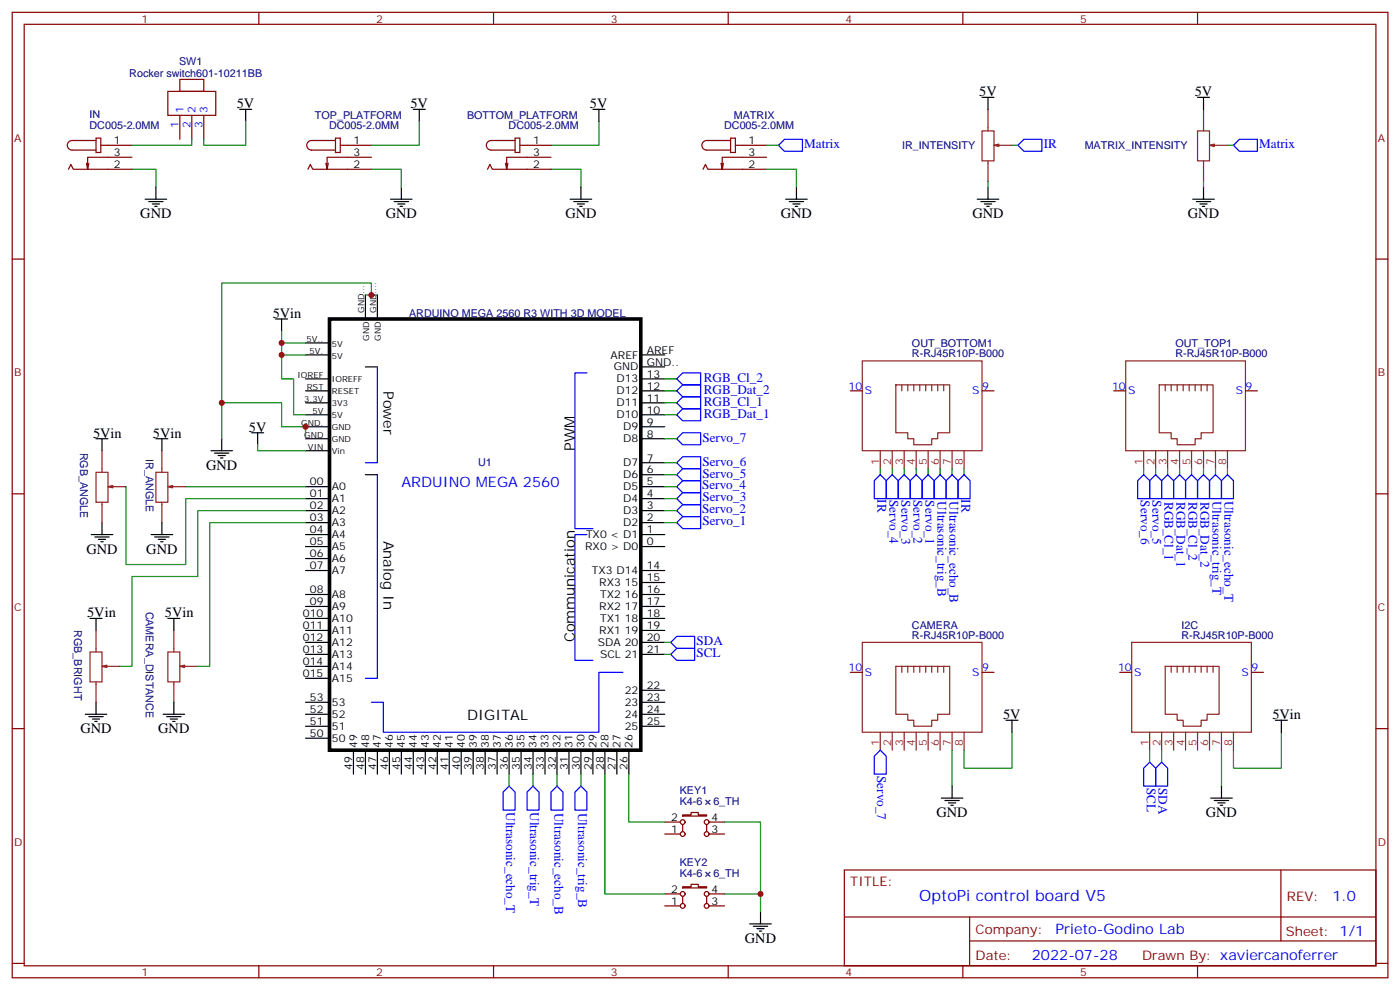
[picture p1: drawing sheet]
<svg xmlns="http://www.w3.org/2000/svg" width="413mm" height="292mm" viewBox="0 0 413 292" stroke-linecap="round" stroke-linejoin="round" font-family="sans-serif">
<g fill="none" stroke="#870000" stroke-width=".35">
<path d="M3.6 3.6h405.3v284.4h-405.3zM7.1 7.2h398.3v277.2h-398.3zM76.3 3.6v3.6M145.4 3.6v3.6M214.6 3.6v3.6M283.7 3.6v3.6M352.8 3.6v3.6M49.5 26.9h14.1v7.1h-14.1zM53 23.4h7v3.5h-7zM53 34v7M56.5 34v7M60 34v7"/>
<path d="M20.2 49.8l.7-1.4 .7 1.4h17.3M26.2 48.1l-.4 1.7M28.3 40.7h1.4v4.2h-1.4zM28.3 41.4h-7.1a1.41 1.41 0 0 0-1.4 1.4 1.41 1.41 0 0 0 1.4 1.4h7.1M29.7 42.8h9.2M38.9 46.3h-13.1v3.5l-.3-1.7M90.7 49.8l.7-1.4 .7 1.4h17.3M96.7 48.1l-.3 1.7M98.8 40.7h1.5v4.2h-1.5zM98.8 41.4h-7a1.41 1.41 0 0 0-1.4 1.4 1.41 1.41 0 0 0 1.4 1.4h7M100.3 42.8h9.1M109.4 46.3h-13v3.5l-.4-1.7"/>
<path d="M143.7 49.8l.7-1.4 .7 1.4h17.2M149.6 48.1l-.3 1.7M151.8 40.7h1.4v4.2h-1.4zM151.8 41.4h-7.1a1.41 1.41 0 0 0-1.4 1.4 1.41 1.41 0 0 0 1.4 1.4h7.1M153.2 42.8h9.1M162.3 46.3h-13v3.5l-.4-1.7M207.2 49.8l.7-1.4 .7 1.4h17.2M213.1 48.1l-.3 1.7M215.3 40.7h1.4v4.2h-1.4zM215.3 41.4h-7.1a1.41 1.41 0 0 0-1.4 1.4 1.41 1.41 0 0 0 1.4 1.4h7.1M216.7 42.8h9.1M225.8 46.3h-13v3.5l-.4-1.7"/>
<path d="M3.6 76.3h3.5M405.4 76.3h3.5M250.5 115.1h3.6M289.3 115.1h3.6M328.2 115.1h3.5M367 115.1h3.5M3.6 145.5h3.5M405.4 145.5h3.5M250.5 198h3.6M289.3 198h3.6M329.9 198h3.5M368.7 198h3.6"/>
<path d="M3.6 214.6h3.5M405.4 214.6h3.5M201.2 240h2.4v-.7h2.1v.7h2.5v.3h-7zM195.9 245.6h4.5M195.9 242.1h4.5M201.2 242.8v2.1M208.2 242.8v2.1M208.9 245.6h4.6M208.9 242.1h4.6M248.8 256.2h156.6v28.2h-156.6zM377.4 256.2v20.9M195.9 266.8h4.5"/>
<path d="M195.9 263.3h4.5M201.2 261.2h2.4v-.7h2.1v.7h2.5v.3h-7zM201.2 264v2.1M208.2 264v2.1M208.9 266.8h4.6M208.9 263.3h4.6M248.8 270.1h156.5M285.7 277.1h119.6M285.7 270.1v14.1M3.6 283.7h3.5M76.3 284.4v3.6M145.4 284.4v3.6"/>
<path d="M214.6 284.4v3.6M283.7 284.4v3.6M352.8 284.4v3.6M405.4 283.7h3.5"/>
<circle cx="201.2" cy="242.1" r=".71"/>
<circle cx="201.2" cy="245.6" r=".71"/>
<circle cx="208.2" cy="242.1" r=".71"/>
<circle cx="208.2" cy="245.6" r=".71"/>
<circle cx="201.2" cy="263.3" r=".71"/>
<circle cx="201.2" cy="266.8" r=".71"/>
<circle cx="208.2" cy="263.3" r=".71"/>
<circle cx="208.2" cy="266.8" r=".71"/>
</g>
<g fill="none" stroke="#000" stroke-width=".35">
<path d="M70.6 32.2h3.6M72.4 32.2v3.5M121.8 32.2h3.5M123.5 32.2v3.5M174.7 32.2h3.5M176.5 32.2v3.5M289.3 28.7h3.6M291.1 28.7v3.5M352.8 28.7h3.6M354.6 28.7v3.5M42.8 58.7h6.3M43.8 59.4h4.2"/>
<path d="M45.9 55.1v3.6M115.1 58.7h6.3M116.1 59.4h4.3M118.3 55.1v3.6M168 58.7h6.3M169.1 59.4h4.2M171.2 55.1v3.6M231.5 58.7h6.3M232.6 59.4h4.2M234.7 55.1v3.6M287.9 58.7h6.4M289 59.4h4.2"/>
<path d="M291.1 55.1v3.6M351.4 58.7h6.4M352.5 59.4h4.2M354.6 55.1v3.6M44.9 60.1h2.1M45.6 60.8h.7M117.2 60.1h2.1M117.9 60.8h.7M170.1 60.1h2.1M170.8 60.8h.7M233.6 60.1h2.1M234.3 60.8h.7"/>
<path d="M290.1 60.1h2.1M290.8 60.8h.7M353.6 60.1h2.1M354.3 60.8h.7M81.2 93.9h3.5M83 93.9v3.6M107.7 86.9v7M111.2 86.9v7M90 118.6h7.1M90 115.1h7.1M90 111.6h7.1M90 104.5h7.1"/>
<path d="M90 101h7.1M107.7 108.1h3.5M188.8 118.6h7.1M188.8 115.1h7.1M188.8 111.6h7.1M188.8 104.5h7.1M188.8 108.1h7.1M28.3 129.2h3.5M30.1 129.2v3.6M45.9 129.2h3.6M47.7 129.2v3.6M62.2 132.8h6.3"/>
<path d="M63.2 133.5h4.3M64.3 134.2h2.1M65 134.9h.7M65.3 129.2v3.6M74.2 127.5h3.5M75.9 127.5v3.5M90 129.2h7.1M90 125.7h7.1M90 122.2h7.1M90 132.8h7.1M107.7 139.8h3.5M188.8 136.3h7.1"/>
<path d="M188.8 129.2h7.1M188.8 125.7h7.1M188.8 122.2h7.1M188.8 139.8h7.1M26.9 157.4h6.3M27.9 158.2h4.3M29 158.9h2.1M29.7 159.6h.7M30.1 153.9v3.5M44.5 157.4h6.4M45.6 158.2h4.2M46.6 158.9h2.2"/>
<path d="M47.3 159.6h.7M47.7 153.9v3.5M90 143.3h7.1M90 146.9h7.1M90 150.4h7.1M90 153.9h7.1M90 157.4h7.1M188.8 143.3h7.1M188.8 146.9h7.1M188.8 150.4h7.1M188.8 153.9h7.1M188.8 157.4h7.1"/>
<path d="M90 161h7.1M90 164.5h7.1M90 168h7.1M90 175.1h7.1M90 178.6h7.1M188.8 161h7.1M188.8 168h7.1M188.8 175.1h7.1M188.8 178.6h7.1M188.8 171.6h7.1M26.5 182.1h3.6M28.3 182.1v3.6"/>
<path d="M49.5 182.1h3.5M51.2 182.1v3.6M90 182.1h7.1M90 185.7h7.1M90 189.2h7.1M90 192.7h7.1M90 196.3h7.1M90 199.8h7.1M188.8 182.1h7.1M188.8 185.7h7.1M188.8 189.2h7.1M188.8 192.7h7.1"/>
<path d="M25.1 210.4h6.4M26.2 211.1h4.2M27.2 211.8h2.2M27.9 212.5h.7M28.3 206.8v3.6M48 210.4h6.4M49.1 211.1h4.2M50.2 211.8h2.1M50.9 212.5h.7M51.2 206.8v3.6M90 210.4h7.1M90 206.8h7.1"/>
<path d="M90 213.9h7.1M90 217.4h7.1M188.8 210.4h7.1M188.8 206.8h7.1M188.8 213.9h7.1M188.8 203.3h7.1M296.4 212.1h3.5M298.2 212.1v3.6M375.8 212.1h3.5M377.5 212.1v3.6M104.1 220.9v7.1M107.7 220.9v7.1"/>
<path d="M111.2 220.9v7.1M114.7 220.9v7.1M118.3 220.9v7.1M121.8 220.9v7.1M125.3 220.9v7.1M128.8 220.9v7.1M132.4 220.9v7.1M135.9 220.9v7.1M139.4 220.9v7.1M142.9 220.9v7.1M146.5 220.9v7.1M150 220.9v7.1"/>
<path d="M153.5 220.9v7.1M157.1 220.9v7.1M160.6 220.9v7.1M164.1 220.9v7.1M167.6 220.9v7.1M171.2 220.9v7.1M174.7 220.9v7.1M178.2 220.9v7.1M181.8 220.9v7.1M185.3 220.9v7.1M277.4 235.1h6.3M278.4 235.8h4.2"/>
<path d="M279.5 236.5h2.1M280.2 237.2h.7M280.5 231.5v3.6M356.7 235.1h6.4M357.8 235.8h4.2M358.8 236.5h2.2M359.6 237.2h.7M359.9 231.5v3.6M220.9 272.1h6.4M222 272.8h4.2M223 273.5h2.1M223.7 274.2h.7"/>
<path d="M224.1 268.6v3.5"/>
</g>
<path d="M97.1 93.9h91.7v127h-91.7z" fill="none" stroke="#000" stroke-width="1.1"/>
<g fill="none" stroke="#00f" stroke-width=".35">
<path d="M229.4 42.8l1.7-1.8h5.3v3.6h-5.3zM299.9 42.8l1.8-1.8h5.3v3.6h-5.3zM363.4 42.8l1.8-1.8h5.3v3.6h-5.3zM111.2 108.1v28.2h-3.5M172.9 109.8h-3.5v45.9h5.3M199.4 115.1l1.8-1.8h5.2v3.6h-5.2zM199.4 111.6l1.8-1.8h5.2v3.5h-5.2zM199.4 118.6l1.8-1.7h5.2v3.5h-5.2zM111.2 139.8v60h-3.5M199.4 122.2l1.8-1.8h5.2v3.5h-5.2zM199.4 136.3l1.8-1.8h5.2v3.5h-5.2zM199.4 139.8l1.8-1.8h5.2v3.6h-5.2z"/>
<path d="M201.2 127.5h5.2v3.5h-5.2l-1.8-1.8zM262.9 139.8l1.8 1.8v5.3h-3.6v-5.3zM269.9 139.8l1.8 1.8v5.3h-3.5v-5.3zM277 139.8l1.8 1.8v5.3h-3.6v-5.3zM280.5 139.8l1.8 1.8v5.3h-3.5v-5.3zM284.1 139.8l1.7 1.8v5.3h-3.5v-5.3zM340.5 139.8l1.8 1.8v5.3h-3.6v-5.3zM344 139.8l1.8 1.8v5.3h-3.5v-5.3zM347.6 139.8l1.7 1.8v5.3h-3.5v-5.3zM351.1 139.8l1.7 1.8v5.3h-3.5v-5.3zM354.6 139.8l1.8 1.8v5.3h-3.6v-5.3zM358.1 139.8l1.8 1.8v5.3h-3.5v-5.3z"/>
<path d="M361.7 139.8l1.7 1.8v5.3h-3.5v-5.3zM172.9 157.4h-3.5v37.1h5.3M199.4 143.3l1.8-1.7h5.2v3.5h-5.2zM199.4 146.9l1.8-1.8h5.2v3.5h-5.2zM199.4 150.4l1.8-1.8h5.2v3.6h-5.2zM199.4 153.9l1.8-1.7h5.2v3.5h-5.2zM257.6 141.6l1.8-1.8 1.7 1.8v5.3h-3.5zM264.7 141.6l1.7-1.8 1.8 1.8v5.3h-3.5zM271.7 141.6l1.8-1.8 1.7 1.8v5.3h-3.5zM335.2 141.6l1.8-1.8 1.7 1.8v5.3h-3.5zM183.5 198h-7v17.7h-63.5v-8.9h-3.6M197.6 189.2l1.8-1.8h5.3v3.6h-5.3z"/>
<path d="M199.4 191h5.3v3.5h-5.3l-1.8-1.8zM150 231.5l1.8 1.8v5.3h-3.6v-5.3zM157.1 231.5l1.7 1.8v5.3h-3.5v-5.3zM162.3 233.3l1.8-1.8 1.8 1.8v5.3h-3.6zM171.2 231.5l1.7 1.8v5.3h-3.5v-5.3zM259.4 220.9l1.7 1.8v5.3h-3.5v-5.3zM338.7 224.5l1.8 1.7v5.3h-3.5v-5.3zM342.3 224.5l1.7 1.7v5.3h-3.5v-5.3z"/>
</g>
<g fill="none" stroke="#008700" stroke-width=".35">
<path d="M72.4 35.7v7.1h-12.4v-1.8M123.5 35.7v7.1h-14.1M176.5 35.7v7.1h-14.2M38.9 49.8h7v5.3M56.5 41v1.8h-17.6M109.4 49.8h8.9v5.3M162.3 49.8h8.9v5.3M225.8 49.8h8.9v5.3M225.8 42.8h3.6M291.1 53.4v1.7M298.2 42.8h1.7M354.6 53.4v1.7"/>
<path d="M361.7 42.8h1.7M83 97.5v3.5h7M107.7 86.9h3.5M109.4 86.9v-3.5h-44.1v45.8M65.3 118.6h17.7v7.1h7v3.5M83 101v3.5h7M83 104.5v7.1h3.5v10.6h3.5M195.9 118.6h3.5M195.9 115.1h3.5M195.9 111.6h3.5M75.9 131v1.8h14.1M195.9 139.8h3.5"/>
<path d="M195.9 136.3h3.5M195.9 129.2h3.5M195.9 122.2h3.5M259.4 138v1.8M262.9 138v1.8M266.4 138v1.8M269.9 138v1.8M273.5 138v1.8M277 138v1.8M280.5 138v1.8M284.1 138v1.8M337 138v1.8"/>
<path d="M340.5 138v1.8M344 138v1.8M347.6 138v1.8M351.1 138v1.8M354.6 138v1.8M358.1 138v1.8M361.7 138v1.8M37.1 143.3v23h17.7v-19.4h35.2M54.8 143.3h35.2M90 150.4h-31.7v19.4h-19.4v26.5h-3.6M90 153.9h-28.2v42.4h-3.5M195.9 153.9h3.5"/>
<path d="M195.9 150.4h3.5M195.9 146.9h3.5M195.9 143.3h3.5M195.9 189.2h1.7M195.9 192.7h1.7M298.2 215.7v10.5h-14.1v-5.3M377.5 215.7v10.5h-14.1v-5.3M150 228v3.5M157.1 228v3.5M164.1 228v3.5M171.2 228v3.5M178.2 228v35.3h17.7"/>
<path d="M185.3 228v14.1h10.6M280.5 220.9v10.6M338.7 220.9v3.6M342.3 220.9v3.6M359.9 220.9v10.6M213.5 242.1h10.6v26.5M213.5 263.3h10.6"/>
</g>
<g fill="none" stroke="#8c2424" stroke-width=".35">
<path d="M289.3 38.6h3.6v8.8h-3.6zM291.1 32.2v6.4M352.8 38.6h3.6v8.8h-3.6zM354.6 32.2v6.4M291.1 47.4v6M292.9 42.8h5.3M354.6 47.4v6M356.4 42.8h5.3M254.1 106.3h35.2v26.5h-35.2zM263.9 113.3h15.9v14.2h-3.5v1.7h-1.8v1.8h-5.3v-1.8h-1.7v-1.7h-3.6zM265.7 113.3v1.8M267.5 113.3v1.8"/>
<path d="M269.2 113.3v1.8M271 113.3v1.8M272.8 113.3v1.8M274.5 113.3v1.8M276.3 113.3v1.8M278.1 113.3v1.8M331.7 106.3h35.3v26.5h-35.3zM341.6 113.3h15.8v14.2h-3.5v1.7h-1.8v1.8h-5.2v-1.8h-1.8v-1.7h-3.5zM343.3 113.3v1.8M345.1 113.3v1.8M346.9 113.3v1.8M348.6 113.3v1.8"/>
<path d="M350.4 113.3v1.8M352.1 113.3v1.8M353.9 113.3v1.8M355.7 113.3v1.8M28.3 139.1h3.5v8.8h-3.5zM30.1 132.8v6.3M45.9 139.1h3.6v8.8h-3.6zM47.7 132.8v6.3M259.4 132.8v5.2M262.9 132.8v5.2M266.4 132.8v5.2M269.9 132.8v5.2"/>
<path d="M273.5 132.8v5.2M277 132.8v5.2M280.5 132.8v5.2M284.1 132.8v5.2M337 132.8v5.2M340.5 132.8v5.2M344 132.8v5.2M347.6 132.8v5.2M351.1 132.8v5.2M354.6 132.8v5.2M358.1 132.8v5.2M361.7 132.8v5.2"/>
<path d="M30.1 147.9v6M31.8 143.3h5.3M47.7 147.9v6M49.5 143.3h5.3M26.5 192h3.6v8.8h-3.6zM28.3 185.7v6.3M30.1 196.3h5.2M49.5 192h3.5v8.8h-3.5zM51.2 185.7v6.3M53 196.3h5.3M254.1 189.2h35.2v26.5h-35.2zM263.9 196.3h15.9v14.1h-3.5v1.7h-1.8v1.8h-5.3v-1.8h-1.7v-1.7h-3.6z"/>
<path d="M265.7 196.3v1.7M267.5 196.3v1.7M269.2 196.3v1.7M271 196.3v1.7M272.8 196.3v1.7M274.5 196.3v1.7M276.3 196.3v1.7M278.1 196.3v1.7M333.4 189.2h35.3v26.5h-35.3zM343.3 196.3h15.9v14.1h-3.5v1.7h-1.8v1.8h-5.3v-1.8h-1.7v-1.7h-3.6zM345.1 196.3v1.7M346.9 196.3v1.7"/>
<path d="M348.6 196.3v1.7M350.4 196.3v1.7M352.1 196.3v1.7M353.9 196.3v1.7M355.7 196.3v1.7M357.4 196.3v1.7M28.3 200.8v6M51.2 200.8v6M259.4 215.7v5.2M262.9 215.7v5.2M266.4 215.7v5.2M269.9 215.7v5.2"/>
<path d="M273.5 215.7v5.2M277 215.7v5.2M280.5 215.7v5.2M284.1 215.7v5.2M338.7 215.7v5.2M342.3 215.7v5.2M345.8 215.7v5.2M349.3 215.7v5.2M352.8 215.7v5.2M356.4 215.7v5.2M359.9 215.7v5.2M363.4 215.7v5.2"/>
</g>
<g fill="#8c2424" stroke="#8c2424" stroke-width=".35">
<path d="M49.5 143.3l1.4-.3v.7z"/>
<path d="M31.8 143.3l1.4-.3v.7z"/>
<path d="M30.1 196.3l1.4-.4v.7z"/>
<path d="M53 196.3l1.4-.4v.7z"/>
<path d="M292.9 42.8l1.4-.4v.7z"/>
<path d="M356.4 42.8l1.4-.4v.7z"/>
</g>
<g fill="#c00">
<circle cx="83" cy="101" r=".88"/>
<circle cx="109.4" cy="86.9" r=".88"/>
<circle cx="65.3" cy="118.6" r=".88"/>
<circle cx="90" cy="125.7" r=".88"/>
<circle cx="83" cy="104.5" r=".88"/>
<circle cx="224.1" cy="263.3" r=".88"/>
</g>
<text font-size="4.6" fill="#00f" x="270.9" y="265.3">OptoPi control board V5</text>
<g font-size="4.2">
<text x="288.5" y="28.4">5V</text>
<text x="352" y="28.4">5V</text>
<text x="69.8" y="31.9">5V</text>
<text x="120.9" y="31.9">5V</text>
<text x="173.8" y="31.9">5V</text>
<text x="41.3" y="64.3">GND</text>
<text x="113.7" y="64.3">GND</text>
<text x="166.6" y="64.3">GND</text>
<text x="230.1" y="64.3">GND</text>
<text x="286.5" y="64.3">GND</text>
<text x="350" y="64.3">GND</text>
<text x="80.3" y="93.6">5Vin</text>
<text x="113" y="115.1" transform="rotate(90 113 115.1)">Power</text>
<text x="27.4" y="128.9">5Vin</text>
<text x="45.1" y="128.9">5Vin</text>
<text x="73.3" y="127.1">5V</text>
<text x="169.4" y="132.8" transform="rotate(-90 169.4 132.8)">PWM</text>
<text x="60.7" y="138.4">GND</text>
<text x="113" y="159.2" transform="rotate(90 113 159.2)">Analog In</text>
<text x="25.5" y="163.1">GND</text>
<text x="43.1" y="163.1">GND</text>
<text x="25.7" y="181.8">5Vin</text>
<text x="48.6" y="181.8">5Vin</text>
<text x="169.4" y="189.2" transform="rotate(-90 169.4 189.2)">Communication</text>
<text x="137.7" y="212.1">DIGITAL</text>
<text x="295.5" y="211.8">5V</text>
<text x="374.9" y="211.8">5Vin</text>
<text x="23.7" y="216">GND</text>
<text x="46.6" y="216">GND</text>
<text x="275.9" y="240.7">GND</text>
<text x="355.3" y="240.7">GND</text>
<text x="219.5" y="277.7">GND</text>
</g>
<g font-size="4.2" fill="#00f">
<text x="118.3" y="143.3">ARDUINO MEGA 2560</text>
<text x="392.6" y="265.5">1.0</text>
<text x="311" y="275">Prieto-Godino Lab</text>
<text x="304" y="282.9">2022-07-28</text>
</g>
<g font-size="3.9" fill="#00f">
<text x="237" y="43.7">Matrix</text>
<text x="307.5" y="43.7">IR</text>
<text x="371" y="43.7">Matrix</text>
<text x="207.4" y="112.5">RGB_Cl_2</text>
<text x="207.4" y="119.5">RGB_Cl_1</text>
<text x="207.4" y="116">RGB_Dat_2</text>
<text x="207.4" y="123">RGB_Dat_1</text>
<text x="207" y="130.1">Servo_7</text>
<text x="207" y="137.2">Servo_6</text>
<text x="207" y="140.7">Servo_5</text>
<text x="206.9" y="144.1">Servo_4</text>
<text x="207" y="147.6">Servo_3</text>
<text x="258.6" y="147.1" transform="rotate(90 258.6 147.1)">IR</text>
<text x="262.1" y="147.3" transform="rotate(90 262.1 147.3)">Servo_4</text>
<text x="265.6" y="147.4" transform="rotate(90 265.6 147.4)">Servo_3</text>
<text x="269.2" y="147.3" transform="rotate(90 269.2 147.3)">Servo_2</text>
<text x="272.7" y="147.4" transform="rotate(90 272.7 147.4)">Servo_1</text>
<text x="276.2" y="147.6" transform="rotate(90 276.2 147.6)">Ultrasonic_trig_B</text>
<text x="279.8" y="147.7" transform="rotate(90 279.8 147.7)">Ultrasonic_echo_B</text>
<text x="283.3" y="147.1" transform="rotate(90 283.3 147.1)">IR</text>
<text x="336.1" y="147.4" transform="rotate(90 336.1 147.4)">Servo_6</text>
<text x="339.6" y="147.4" transform="rotate(90 339.6 147.4)">Servo_5</text>
<text x="343.2" y="147.8" transform="rotate(90 343.2 147.8)">RGB_Cl_1</text>
<text x="346.7" y="147.8" transform="rotate(90 346.7 147.8)">RGB_Dat_1</text>
<text x="350.2" y="147.8" transform="rotate(90 350.2 147.8)">RGB_Cl_2</text>
<text x="353.7" y="147.8" transform="rotate(90 353.7 147.8)">RGB_Dat_2</text>
<text x="357.3" y="147.4" transform="rotate(90 357.3 147.4)">Ultrasonic_trig_T</text>
<text x="360.8" y="147.4" transform="rotate(90 360.8 147.4)">Ultrasonic_echo_T</text>
<text x="206.9" y="151.2">Servo_2</text>
<text x="207" y="154.7">Servo_1</text>
<text x="205.2" y="190.1">SDA</text>
<text x="205.2" y="193.6">SCL</text>
<text x="258.5" y="228.5" transform="rotate(90 258.5 228.5)">Servo_7</text>
<text x="337.9" y="232.1" transform="rotate(90 337.9 232.1)">SCL</text>
<text x="341.4" y="232.1" transform="rotate(90 341.4 232.1)">SDA</text>
<text x="149.1" y="239.2" transform="rotate(90 149.1 239.2)">Ultrasonic_echo_T</text>
<text x="156.2" y="239.2" transform="rotate(90 156.2 239.2)">Ultrasonic_trig_T</text>
<text x="163.3" y="239.4" transform="rotate(90 163.3 239.4)">Ultrasonic_echo_B</text>
<text x="170.4" y="239.4" transform="rotate(90 170.4 239.4)">Ultrasonic_trig_B</text>
</g>
<g font-size="3.9" fill="#800">
<text x="250.5" y="260.8">TITLE:</text>
<text x="379.2" y="265.5">REV:</text>
<text x="287.5" y="275">Company:</text>
<text x="378.8" y="275.6">Sheet: 1/1</text>
<text x="287.5" y="282.7">Date:</text>
<text x="336.5" y="282.8">Drawn By: xaviercanoferrer</text>
</g>
<g font-size="3.2" fill="#800">
<text x="41.7" y="6.6">1</text>
<text x="110.8" y="6.6">2</text>
<text x="180" y="6.6">3</text>
<text x="249.1" y="6.6">4</text>
<text x="318.3" y="6.6">5</text>
<text x="4.1" y="41.7">A</text>
<text x="405.9" y="41.7">A</text>
<text x="4.1" y="110.9">B</text>
<text x="405.9" y="110.9">B</text>
<text x="4.1" y="180">C</text>
<text x="405.9" y="180">C</text>
<text x="4.1" y="249.2">D</text>
<text x="405.9" y="249.2">D</text>
<text x="41.7" y="287.4">1</text>
<text x="110.8" y="287.4">2</text>
<text x="180" y="287.4">3</text>
<text x="249.1" y="287.4">4</text>
<text x="318.3" y="287.4">5</text>
</g>
<g font-size="3.2" fill="#000080">
<text x="38.1" y="22.7">Rocker switch601-10211BB</text>
<text x="52.8" y="19.2">SW1</text>
<text x="26.4" y="34.8">IN</text>
<text x="92.8" y="35.1">TOP_PLATFORM</text>
<text x="137.6" y="35.2">BOTTOM_PLATFORM</text>
<text x="216.2" y="35.2">MATRIX</text>
<text x="26.4" y="38">DC005-2.0MM</text>
<text x="96.9" y="38">DC005-2.0MM</text>
<text x="149.9" y="38">DC005-2.0MM</text>
<text x="213.4" y="38">DC005-2.0MM</text>
<text x="265.8" y="44">IR_INTENSITY</text>
<text x="319.6" y="44">MATRIX_INTENSITY</text>
<text x="120.5" y="93.3">ARDUINO MEGA 2560 R3 WITH 3D MODEL</text>
<text x="268.7" y="105.2">R-RJ45R10P-B000</text>
<text x="268.7" y="102.2">OUT_BOTTOM1</text>
<text x="346.3" y="105.2">R-RJ45R10P-B000</text>
<text x="346.3" y="102.2">OUT_TOP1</text>
<text x="23.6" y="133.3" transform="rotate(90 23.6 133.3)">RGB_ANGLE</text>
<text x="43" y="135.2" transform="rotate(90 43 135.2)">IR_ANGLE</text>
<text x="140.8" y="137.4">U1</text>
<text x="21.8" y="185.6" transform="rotate(90 21.8 185.6)">RGB_BRIGHT</text>
<text x="43" y="180.1" transform="rotate(90 43 180.1)">CAMERA_DISTANCE</text>
<text x="268.7" y="185.1">CAMERA</text>
<text x="348.1" y="185.1">I2C</text>
<text x="268.7" y="188.1">R-RJ45R10P-B000</text>
<text x="348.1" y="188.1">R-RJ45R10P-B000</text>
<text x="200.3" y="233.9">KEY1</text>
<text x="200.3" y="237.2">K4-6</text>
<text x="210.2" y="237.2">6_TH</text>
<text x="200.3" y="255">KEY2</text>
<text x="200.3" y="258.4">K4-6</text>
<text x="210.2" y="258.4">6_TH</text>
</g>
<g font-size="3.2" fill="#00f">
<text x="54" y="33.3" transform="rotate(-90 54 33.3)">1</text>
<text x="57.6" y="33.3" transform="rotate(-90 57.6 33.3)">2</text>
<text x="61.1" y="33.3" transform="rotate(-90 61.1 33.3)">3</text>
<text x="52.6" y="37.8" transform="rotate(-90 52.6 37.8)">1</text>
<text x="56.2" y="37.8" transform="rotate(-90 56.2 37.8)">2</text>
<text x="59.7" y="37.8" transform="rotate(-90 59.7 37.8)">3</text>
<text x="250" y="114.8">10</text>
<text x="254.8" y="116.2">S</text>
<text x="286.5" y="116.2">S</text>
<text x="289.3" y="114.8">9</text>
<text x="327.6" y="114.8">10</text>
<text x="332.4" y="116.2">S</text>
<text x="364.1" y="116.2">S</text>
<text x="367" y="114.8">9</text>
<text x="250" y="197.7">10</text>
<text x="289.3" y="197.7">9</text>
<text x="329.4" y="197.7">10</text>
<text x="368.7" y="197.7">9</text>
<text x="254.8" y="199.1">S</text>
<text x="286.5" y="199.1">S</text>
<text x="334.2" y="199.1">S</text>
<text x="365.8" y="199.1">S</text>
</g>
<g font-size="3.2">
<text x="33.6" y="46">3</text>
<text x="33.6" y="42.4">1</text>
<text x="104.1" y="46">3</text>
<text x="104.1" y="42.4">1</text>
<text x="157.1" y="46">3</text>
<text x="157.1" y="42.4">1</text>
<text x="220.6" y="46">3</text>
<text x="220.6" y="42.4">1</text>
<text x="33.6" y="49.5">2</text>
<text x="104.1" y="49.5">2</text>
<text x="157.1" y="49.5">2</text>
<text x="220.6" y="49.5">2</text>
<text x="179.9" y="105.6">AREF</text>
<text x="190.6" y="104.2">AREF</text>
<text x="190.6" y="107.7">GND..</text>
<text x="180.8" y="109.1">GND</text>
<text x="181.6" y="112.6">D13</text>
<text x="190.6" y="111.2">13</text>
<text x="181.6" y="119.7">D11</text>
<text x="181.6" y="116.2">D12</text>
<text x="190.6" y="118.3">11</text>
<text x="190.6" y="114.8">12</text>
<text x="181.6" y="123.2">D10</text>
<text x="190.6" y="125.3">9</text>
<text x="190.6" y="121.8">10</text>
<text x="183.6" y="130.3">D8</text>
<text x="183.6" y="126.8">D9</text>
<text x="190.6" y="128.9">8</text>
<text x="183.6" y="137.3">D7</text>
<text x="190.6" y="135.9">7</text>
<text x="91.3" y="143">00</text>
<text x="183.6" y="140.9">D6</text>
<text x="190.6" y="143">5</text>
<text x="190.6" y="139.5">6</text>
<text x="91.3" y="146.5">01</text>
<text x="97.8" y="144.4">A0</text>
<text x="97.8" y="147.9">A1</text>
<text x="183.6" y="147.9">D4</text>
<text x="183.6" y="144.4">D5</text>
<text x="190.6" y="146.5">4</text>
<text x="91.3" y="150">02</text>
<text x="91.3" y="153.6">03</text>
<text x="97.8" y="151.4">A2</text>
<text x="97.8" y="155">A3</text>
<text x="183.6" y="155">D2</text>
<text x="183.6" y="151.4">D3</text>
<text x="190.6" y="153.6">2</text>
<text x="190.6" y="150">3</text>
<text x="91.3" y="157.1">04</text>
<text x="91.3" y="160.6">05</text>
<text x="97.8" y="158.5">A4</text>
<text x="172.7" y="158.5">TX0 &lt; D1</text>
<text x="190.6" y="160.6">0</text>
<text x="190.6" y="157.1">1</text>
<text x="91.3" y="164.1">06</text>
<text x="91.3" y="167.7">07</text>
<text x="97.8" y="162">A5</text>
<text x="97.8" y="165.6">A6</text>
<text x="172.4" y="162">RX0 &gt; D0</text>
<text x="190.6" y="167.7">14</text>
<text x="97.8" y="169.1">A7</text>
<text x="174.4" y="169.1">TX3 D14</text>
<text x="176.6" y="172.6">RX3 15</text>
<text x="190.6" y="171.2">15</text>
<text x="91.3" y="174.7">08</text>
<text x="91.3" y="178.3">09</text>
<text x="97.8" y="176.1">A8</text>
<text x="97.8" y="179.7">A9</text>
<text x="176.6" y="179.7">RX2 17</text>
<text x="176.8" y="176.1">TX2 16</text>
<text x="190.6" y="178.3">17</text>
<text x="190.6" y="174.7">16</text>
<text x="89.3" y="181.8">010</text>
<text x="89.3" y="185.3">011</text>
<text x="97.8" y="183.2">A10</text>
<text x="176.8" y="183.2">TX1 18</text>
<text x="190.6" y="185.3">19</text>
<text x="190.6" y="181.8">18</text>
<text x="89.3" y="188.8">012</text>
<text x="97.8" y="186.7">A11</text>
<text x="97.8" y="190.3">A12</text>
<text x="176.2" y="190.3">SDA 20</text>
<text x="176.6" y="186.7">RX1 19</text>
<text x="190.6" y="188.8">20</text>
<text x="89.3" y="192.4">013</text>
<text x="89.3" y="195.9">014</text>
<text x="97.8" y="193.8">A13</text>
<text x="97.8" y="197.3">A14</text>
<text x="176.8" y="193.8">SCL 21</text>
<text x="190.6" y="192.4">21</text>
<text x="89.3" y="199.4">015</text>
<text x="97.8" y="200.8">A15</text>
<text x="190.6" y="203">22</text>
<text x="91.3" y="206.5">53</text>
<text x="97.8" y="207.9">53</text>
<text x="184.1" y="207.9">23</text>
<text x="184.1" y="204.4">22</text>
<text x="190.6" y="206.5">23</text>
<text x="91.3" y="213.5">51</text>
<text x="91.3" y="210">52</text>
<text x="97.8" y="214.9">51</text>
<text x="97.8" y="211.4">52</text>
<text x="184.1" y="211.4">24</text>
<text x="184.1" y="214.9">25</text>
<text x="190.6" y="210">24</text>
<text x="190.6" y="213.5">25</text>
<text x="91.3" y="217.1">50</text>
<text x="97.8" y="218.5">50</text>
<text x="105.2" y="220.2" transform="rotate(-90 105.2 220.2)">49</text>
<text x="108.7" y="220.2" transform="rotate(-90 108.7 220.2)">48</text>
<text x="112.3" y="220.2" transform="rotate(-90 112.3 220.2)">47</text>
<text x="115.8" y="220.2" transform="rotate(-90 115.8 220.2)">46</text>
<text x="119.3" y="220.2" transform="rotate(-90 119.3 220.2)">45</text>
<text x="122.8" y="220.2" transform="rotate(-90 122.8 220.2)">44</text>
<text x="126.4" y="220.2" transform="rotate(-90 126.4 220.2)">43</text>
<text x="129.9" y="220.2" transform="rotate(-90 129.9 220.2)">42</text>
<text x="133.4" y="220.2" transform="rotate(-90 133.4 220.2)">41</text>
<text x="136.9" y="220.2" transform="rotate(-90 136.9 220.2)">40</text>
<text x="140.5" y="220.2" transform="rotate(-90 140.5 220.2)">39</text>
<text x="144" y="220.2" transform="rotate(-90 144 220.2)">38</text>
<text x="147.5" y="220.2" transform="rotate(-90 147.5 220.2)">37</text>
<text x="151.1" y="220.2" transform="rotate(-90 151.1 220.2)">36</text>
<text x="154.6" y="220.2" transform="rotate(-90 154.6 220.2)">35</text>
<text x="158.1" y="220.2" transform="rotate(-90 158.1 220.2)">34</text>
<text x="161.6" y="220.2" transform="rotate(-90 161.6 220.2)">33</text>
<text x="165.2" y="220.2" transform="rotate(-90 165.2 220.2)">32</text>
<text x="168.7" y="220.2" transform="rotate(-90 168.7 220.2)">31</text>
<text x="172.2" y="220.2" transform="rotate(-90 172.2 220.2)">30</text>
<text x="175.8" y="220.2" transform="rotate(-90 175.8 220.2)">29</text>
<text x="179.3" y="220.2" transform="rotate(-90 179.3 220.2)">28</text>
<text x="182.8" y="220.2" transform="rotate(-90 182.8 220.2)">27</text>
<text x="186.3" y="220.2" transform="rotate(-90 186.3 220.2)">26</text>
<text x="103.8" y="226.7" transform="rotate(-90 103.8 226.7)">49</text>
<text x="107.3" y="226.7" transform="rotate(-90 107.3 226.7)">48</text>
<text x="110.8" y="226.7" transform="rotate(-90 110.8 226.7)">47</text>
<text x="114.4" y="226.7" transform="rotate(-90 114.4 226.7)">46</text>
<text x="117.9" y="226.7" transform="rotate(-90 117.9 226.7)">45</text>
<text x="121.4" y="226.7" transform="rotate(-90 121.4 226.7)">44</text>
<text x="125" y="226.7" transform="rotate(-90 125 226.7)">43</text>
<text x="128.5" y="226.7" transform="rotate(-90 128.5 226.7)">42</text>
<text x="132" y="226.7" transform="rotate(-90 132 226.7)">41</text>
<text x="135.5" y="226.7" transform="rotate(-90 135.5 226.7)">40</text>
<text x="139.1" y="226.7" transform="rotate(-90 139.1 226.7)">39</text>
<text x="142.6" y="226.7" transform="rotate(-90 142.6 226.7)">38</text>
<text x="146.1" y="226.7" transform="rotate(-90 146.1 226.7)">37</text>
<text x="149.6" y="226.7" transform="rotate(-90 149.6 226.7)">36</text>
<text x="153.2" y="226.7" transform="rotate(-90 153.2 226.7)">35</text>
<text x="156.7" y="226.7" transform="rotate(-90 156.7 226.7)">34</text>
<text x="160.2" y="226.7" transform="rotate(-90 160.2 226.7)">33</text>
<text x="163.8" y="226.7" transform="rotate(-90 163.8 226.7)">32</text>
<text x="167.3" y="226.7" transform="rotate(-90 167.3 226.7)">31</text>
<text x="170.8" y="226.7" transform="rotate(-90 170.8 226.7)">30</text>
<text x="174.3" y="226.7" transform="rotate(-90 174.3 226.7)">29</text>
<text x="177.9" y="226.7" transform="rotate(-90 177.9 226.7)">28</text>
<text x="181.4" y="226.7" transform="rotate(-90 181.4 226.7)">27</text>
<text x="184.9" y="226.7" transform="rotate(-90 184.9 226.7)">26</text>
<text x="197.7" y="245.3">1</text>
<text x="197.7" y="241.8">2</text>
<text x="209.6" y="245.3">3</text>
<text x="209.6" y="241.8">4</text>
<text x="197.7" y="262.9">2</text>
<text x="209.6" y="262.9">4</text>
<text x="197.7" y="266.5">1</text>
<text x="209.6" y="266.5">3</text>
</g>
<g font-size="3.2" fill="#8d2323">
<text x="259" y="136.9" transform="rotate(-90 259 136.9)">1</text>
<text x="262.5" y="136.9" transform="rotate(-90 262.5 136.9)">2</text>
<text x="266.1" y="136.9" transform="rotate(-90 266.1 136.9)">3</text>
<text x="269.6" y="136.9" transform="rotate(-90 269.6 136.9)">4</text>
<text x="273.1" y="136.9" transform="rotate(-90 273.1 136.9)">5</text>
<text x="276.6" y="136.9" transform="rotate(-90 276.6 136.9)">6</text>
<text x="280.2" y="136.9" transform="rotate(-90 280.2 136.9)">7</text>
<text x="283.7" y="136.9" transform="rotate(-90 283.7 136.9)">8</text>
<text x="336.6" y="136.9" transform="rotate(-90 336.6 136.9)">1</text>
<text x="340.1" y="136.9" transform="rotate(-90 340.1 136.9)">2</text>
<text x="343.7" y="136.9" transform="rotate(-90 343.7 136.9)">3</text>
<text x="347.2" y="136.9" transform="rotate(-90 347.2 136.9)">4</text>
<text x="350.7" y="136.9" transform="rotate(-90 350.7 136.9)">5</text>
<text x="354.3" y="136.9" transform="rotate(-90 354.3 136.9)">6</text>
<text x="357.8" y="136.9" transform="rotate(-90 357.8 136.9)">7</text>
<text x="361.3" y="136.9" transform="rotate(-90 361.3 136.9)">8</text>
<text x="259" y="219.8" transform="rotate(-90 259 219.8)">1</text>
<text x="262.5" y="219.8" transform="rotate(-90 262.5 219.8)">2</text>
<text x="266.1" y="219.8" transform="rotate(-90 266.1 219.8)">3</text>
<text x="269.6" y="219.8" transform="rotate(-90 269.6 219.8)">4</text>
<text x="273.1" y="219.8" transform="rotate(-90 273.1 219.8)">5</text>
<text x="276.6" y="219.8" transform="rotate(-90 276.6 219.8)">6</text>
<text x="280.2" y="219.8" transform="rotate(-90 280.2 219.8)">7</text>
<text x="283.7" y="219.8" transform="rotate(-90 283.7 219.8)">8</text>
<text x="338.4" y="219.8" transform="rotate(-90 338.4 219.8)">1</text>
<text x="341.9" y="219.8" transform="rotate(-90 341.9 219.8)">2</text>
<text x="345.4" y="219.8" transform="rotate(-90 345.4 219.8)">3</text>
<text x="349" y="219.8" transform="rotate(-90 349 219.8)">4</text>
<text x="352.5" y="219.8" transform="rotate(-90 352.5 219.8)">5</text>
<text x="356" y="219.8" transform="rotate(-90 356 219.8)">6</text>
<text x="359.6" y="219.8" transform="rotate(-90 359.6 219.8)">7</text>
<text x="363.1" y="219.8" transform="rotate(-90 363.1 219.8)">8</text>
</g>
<g font-size="2.5">
<text x="107.3" y="92.2" transform="rotate(-90 107.3 92.2)">GND...</text>
<text x="110.8" y="92.2" transform="rotate(-90 110.8 92.2)">GND....</text>
<text x="90.3" y="100.6">5V..</text>
<text x="108.7" y="100.3" transform="rotate(-90 108.7 100.3)">GND</text>
<text x="112.3" y="100.3" transform="rotate(-90 112.3 100.3)">GND</text>
<text x="91.2" y="104.2">5V.</text>
<text x="97.8" y="102.1">5V</text>
<text x="97.8" y="105.6">5V</text>
<text x="87.6" y="111.2">IOREF</text>
<text x="97.8" y="112.6">IOREFF</text>
<text x="89.6" y="118.3">3.3V</text>
<text x="90.4" y="114.8">RST</text>
<text x="97.8" y="119.7">3V3</text>
<text x="97.8" y="116.2">RESET</text>
<text x="88.8" y="125.3">GND.</text>
<text x="92.1" y="121.8">5V</text>
<text x="97.8" y="123.2">5V</text>
<text x="89.7" y="128.9">GND</text>
<text x="97.8" y="130.3">GND</text>
<text x="97.8" y="126.8">GND</text>
<text x="90.7" y="132.4">VIN</text>
<text x="97.8" y="133.8">Vin</text>
</g>
</svg>
